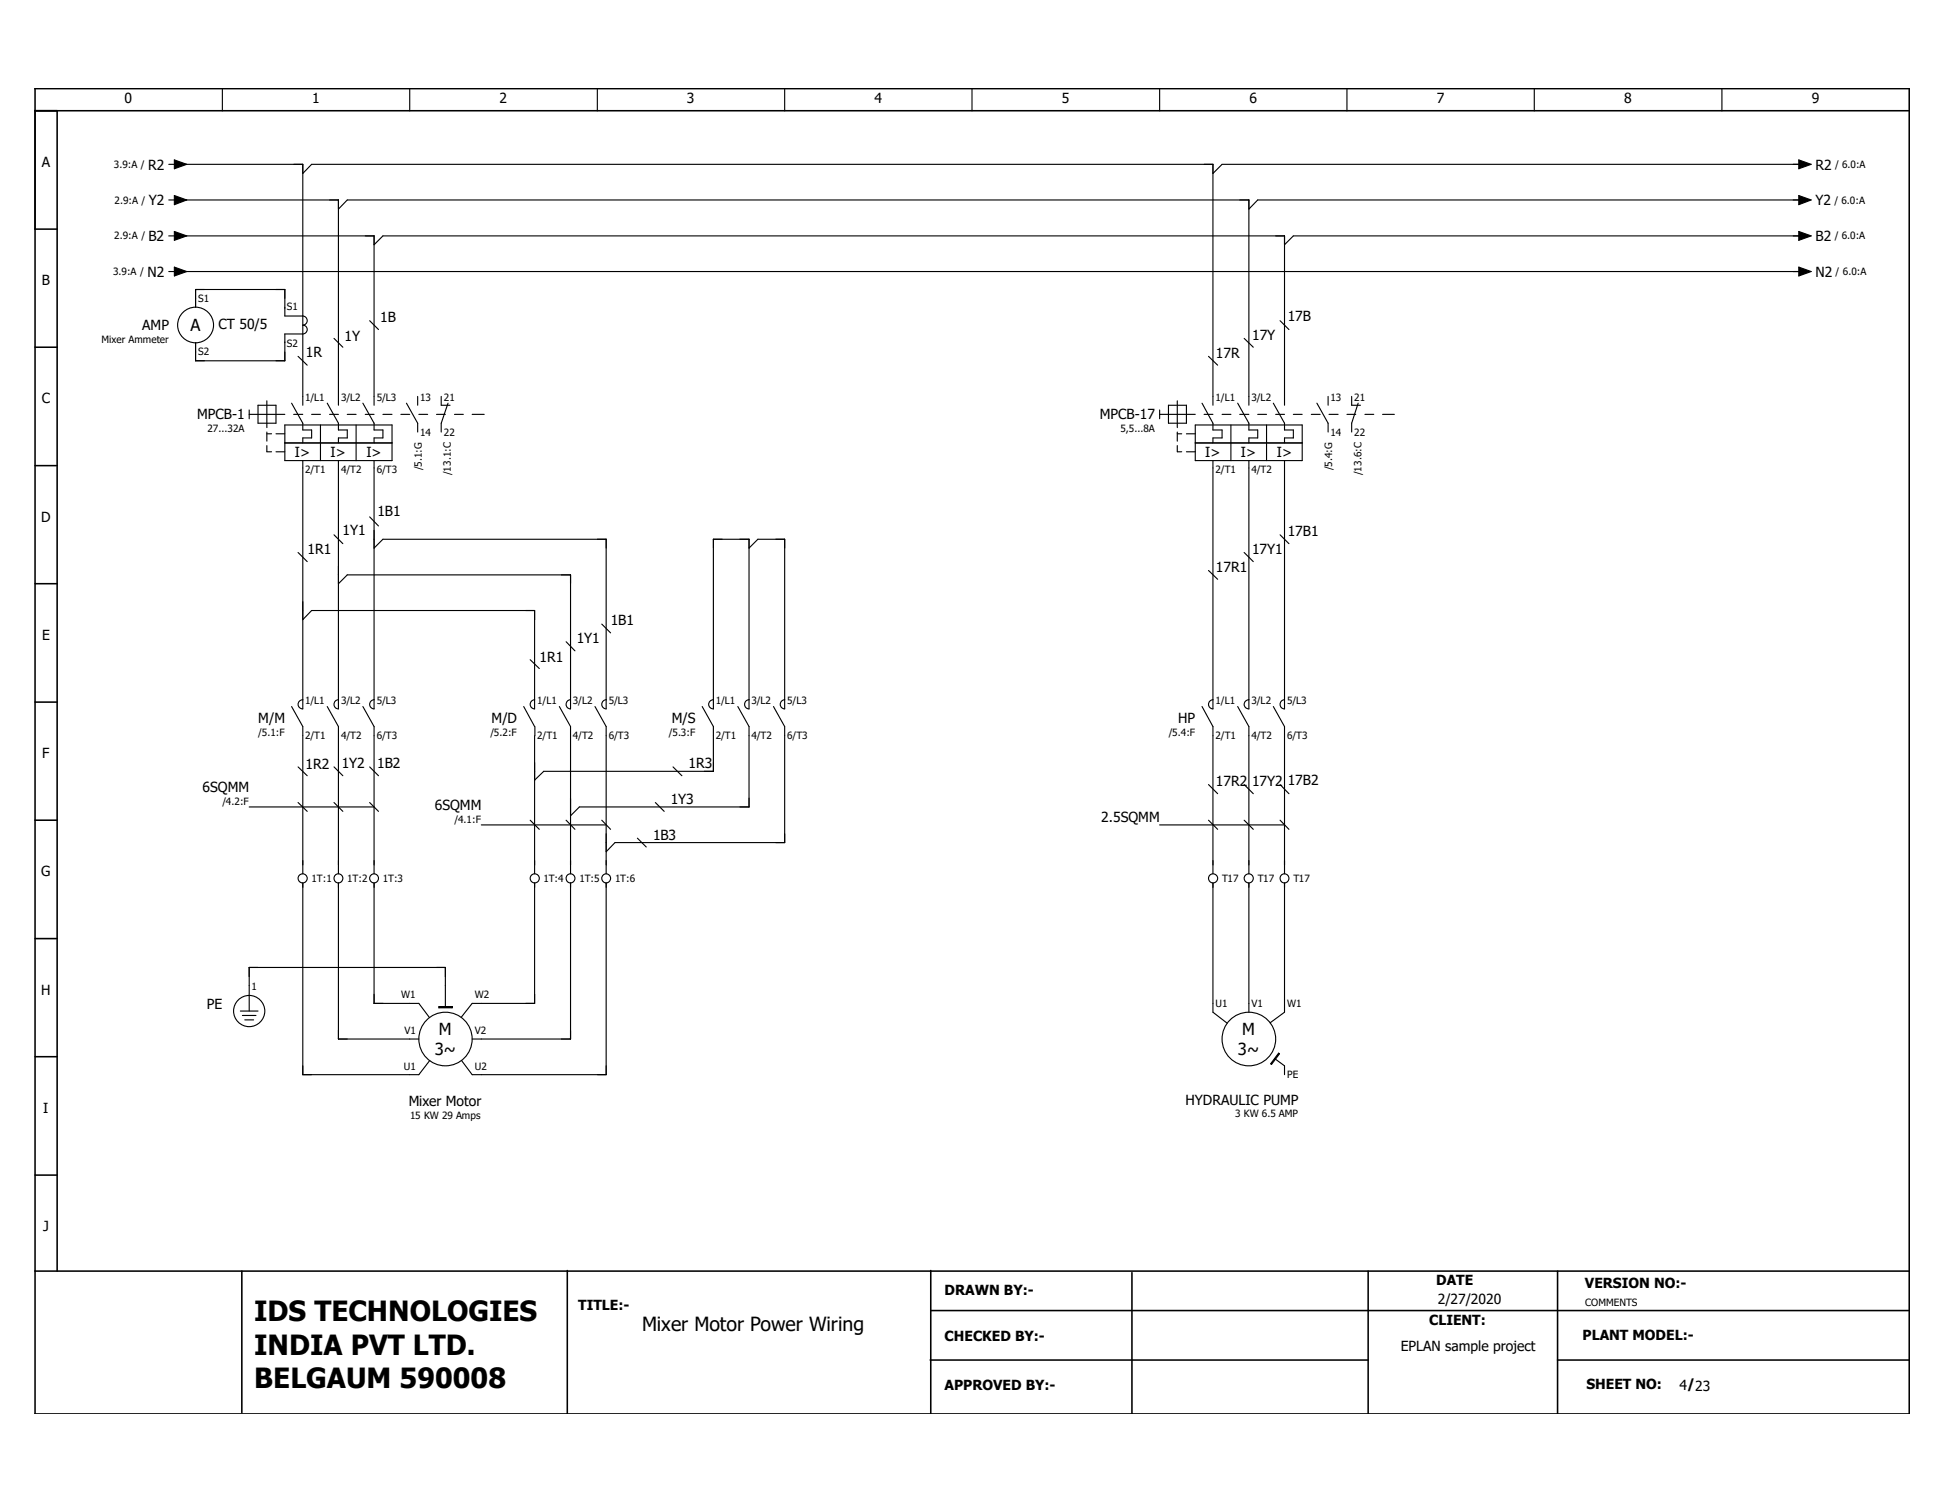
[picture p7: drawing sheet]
<svg xmlns="http://www.w3.org/2000/svg" width="279mm" height="216mm" viewBox="0 0 279 216" stroke-linecap="round" stroke-linejoin="round" font-family="sans-serif">
<path d="M195.6 12.6l-190.6 190.6M4.9 170.6l46.2 32.6M4.9 203.1l.2 .1" fill="none" stroke="#fff" stroke-width=".14"/>
<g fill="none" stroke="#000" stroke-width=".16">
<path d="M32 12.7v3.2M58.9 12.7v3.2M85.9 12.7v3.2M112.8 12.7v3.2M139.7 12.7v3.2M166.7 12.7v3.2M193.6 12.7v3.2M220.5 12.7v3.2M247.5 12.7v3.2M24.3 23.6h.8M24.3 28.7h.8M24.3 33.9h.8"/>
<path d="M24.3 39h.8M25.1 23l1.7 .6-1.7 .7zM25.1 28.1l1.7 .6-1.7 .7zM25.1 33.3l1.7 .6-1.7 .6zM25.1 38.4l1.7 .6-1.7 .7zM25.5 23.6h18v34.7M25.5 28.7h23.1v29.6M25.5 33.9h28.3v24.4M25.5 39h233.5M43.5 24.9l1.3-1.3h129.5v34.7M48.6 30.1l1.3-1.4h129.6v29.6M53.8 35.2l1.2-1.3h129.6v24.4"/>
<path d="M258.5 23l1.8 .6-1.8 .7zM258.5 28.1l1.8 .6-1.8 .7zM258.5 33.3l1.8 .6-1.8 .6zM258.5 38.4l1.8 .6-1.8 .7zM259 23.6h-83.4l-1.3 1.3M259 28.7h-78.2l-1.3 1.4M259 33.9h-73.1l-1.3 1.3M28.1 44.2v-2.6h12.8v3.8h2.6a.66 .66 0 0 1 .7 .7 .66 .66 0 0 1-.7 .6 .64 .64 0 0 1 .7 .7 .64 .64 0 0 1-.7 .6h-2.6v3.9h-12.8v-2.6M35.8 58.9v1.3M35.8 59.6h5.1M37.1 58.3h2.6v2.5h-2.6zM38.4 57.6v3.9"/>
<path d="M41.9 58l1.6 2.8v1h1.3v1.1h-1.3v.8M42.2 59.6h1.3M42.8 51.2l1.4 1.3M44.8 59.6h1.3M47 58l1.6 2.8v1h1.3v1.1h-1.3v.8M47.4 59.6h1.2M48 48.6l1.3 1.3M49.9 59.6h1.3M52.2 58l1.6 2.8v1h1.2v1.1h-1.2v.8M52.5 59.6h1.3M53.1 46.1l1.3 1.3M55 59.6h1.3"/>
<path d="M57.6 59.6h1.3M58.4 58l1.6 2.8v1.3M60 57v1.3M60.2 59.6h1.3M62.7 59.6h1.3M63.4 57v1.3h1.3M64.4 58l-1 2.8v1.3M65.3 59.6h1.3M67.9 59.6h1.7M166.7 58.9v1.3M166.7 59.6h5.1M167.9 58.3h2.6v2.5h-2.6z"/>
<path d="M169.2 57.6v3.9M172.8 58l1.5 2.8v1h1.3v1.1h-1.3v.8M173.1 59.6h1.2M173.7 51.2l1.3 1.3M175.6 59.6h1.3M177.9 58l1.6 2.8v1h1.3v1.1h-1.3v.8M178.2 59.6h1.3M178.8 48.6l1.3 1.3M180.8 59.6h1.2M183 58l1.6 2.8v1h1.3v1.1h-1.3v.8M183.3 59.6h1.3M184 46.1l1.3 1.3"/>
<path d="M185.9 59.6h1.3M188.5 59.6h1.2M189.3 58l1.6 2.8v1.3M190.9 57v1.3M191 59.6h1.3M193.6 59.6h1.3M194.3 57v1.3h1.2M195.2 58l-.9 2.8v1.3M196.2 59.6h1.2M198.7 59.6h1.7M38.4 62.1v1.3M38.4 64.1v.8h.6"/>
<path d="M38.4 62.4h.6M39.7 62.4h1.2M39.7 64.9h1.2M40.9 61.1h15.4v5.1h-15.4zM40.9 63.7h15.4M42.8 79.4l1.4 1.3M43.5 66.2v35.7a.66 .66 0 0 1-.7-.7 .66 .66 0 0 1 .7-.6M46.1 61.1v5.1M48 76.9l1.3 1.2M48.6 66.2v35.7a.66 .66 0 0 1-.6-.7 .66 .66 0 0 1 .6-.6M51.2 61.1v5.1M53.1 74.3l1.3 1.3"/>
<path d="M53.8 66.2v35.7a.66 .66 0 0 1-.7-.7 .66 .66 0 0 1 .7-.6M53.8 78.8l1.2-1.3h32.1v24.4a.66 .66 0 0 1-.6-.7 .66 .66 0 0 1 .6-.6M107.7 78.8l1.2-1.3h3.9v24.4a.66 .66 0 0 1-.7-.7 .66 .66 0 0 1 .7-.6M169.2 62.4h.6M169.2 64.1v.8h.6M169.2 62.1v1.3M170.5 62.4h1.3M170.5 64.9h1.3M171.8 61.1h15.4v5.1h-15.4zM171.8 63.7h15.4M174.3 66.2v35.7a.66 .66 0 0 1-.6-.7 .66 .66 0 0 1 .6-.6M176.9 61.1v5.1"/>
<path d="M178.8 79.4l1.3 1.3M179.5 66.2v35.7a.66 .66 0 0 1-.7-.7 .66 .66 0 0 1 .7-.6M182 61.1v5.1M184 76.9l1.3 1.2M184.6 66.2v35.7a.66 .66 0 0 1-.6-.7 .66 .66 0 0 1 .6-.6M43.5 89.1l1.3-1.3h32v14.1a.66 .66 0 0 1-.6-.7 .66 .66 0 0 1 .6-.6M48.6 83.9l1.3-1.3h32.1v19.3a.66 .66 0 0 1-.6-.7 .66 .66 0 0 1 .6-.6M76.2 94.8l1.3 1.3M81.4 92.2l1.2 1.4M86.5 89.7l1.3 1.3M173.7 82l1.3 1.3M35.8 116h18"/>
<path d="M41.9 101.6l1.6 2.8v21.2M42.8 115.4l1.4 1.2M42.8 110.2l1.4 1.3M47 101.6l1.6 2.8v21.2M48 115.4l1.3 1.2M48 110.2l1.3 1.3M52.2 101.6l1.6 2.8v21.2M53.1 115.4l1.3 1.2M53.1 110.2l1.3 1.3M69.2 118.6h17.9M75.3 101.6l1.5 2.8M76.2 117.9l1.3 1.3"/>
<path d="M76.8 105.7v19.9M76.9 104.4v1.3M80.4 101.6l1.6 2.8v21.2M81.4 117.9l1.2 1.3M85.5 101.6l1.6 2.8v21.2M86.5 117.9l1.3 1.3M94.2 115.4l1.3 1.2M96.7 110.2l1.3 1.3M100.9 101.6l1.6 2.8v6.5h-24.4l-1.3 1.2M102.5 100.6a.66 .66 0 0 0-.6 .6 .66 .66 0 0 0 .6 .7v-24.4h5.2v24.4a.66 .66 0 0 1-.7-.7 .66 .66 0 0 1 .7-.6M106 101.6l1.7 2.8v11.6h-24.4l-1.3 1.3M111.2 101.6l1.6 2.8v16.7h-24.4l-1.3 1.3"/>
<path d="M166.7 118.6h17.9M172.8 101.6l1.5 2.8v21.2M173.7 117.9l1.3 1.3M173.7 112.8l1.3 1.3M177.9 101.6l1.6 2.8v21.2M178.8 117.9l1.3 1.3M178.8 112.8l1.3 1.3M183 101.6l1.6 2.8v21.2M184 117.9l1.3 1.3M184 112.8l1.3 1.3M43.5 126.9v27.6h16.7l1.6-2.1M48.6 126.9v22.5h11.6"/>
<path d="M53.8 126.9v17.3h6.4l1.5 2.1M76.8 126.9v17.3h-8.9l-1.6 2M82 126.9v22.5h-14.1M87.1 126.9v27.6h-19.2l-1.6-2.1M91.6 120.5l1.3 1.3M174.3 126.9v18.6l2.1 1.6M179.5 126.9v18.6M184.6 126.9v18.6l-2.1 1.5M34.5 145.3h2.6M34.8 146h2M35.2 146.6h1.2M63.1 144.7h1.9v.2h-1.9z"/>
<path d="M64 144.7v-5.6h-28.2v6.2M183.2 152.1l1.4 1.1v1.3M183.8 151.4l.1 .1-1.1 1.5-.2-.1z"/>
<circle cx="28.1" cy="46.7" r="2.57"/>
<circle cx="43.5" cy="126.3" r=".65"/>
<circle cx="48.6" cy="126.3" r=".65"/>
<circle cx="53.8" cy="126.3" r=".64"/>
<circle cx="76.9" cy="126.3" r=".66"/>
<circle cx="82" cy="126.3" r=".65"/>
<circle cx="87.1" cy="126.3" r=".64"/>
<circle cx="174.3" cy="126.3" r=".66"/>
<circle cx="179.5" cy="126.3" r=".65"/>
<circle cx="184.6" cy="126.3" r=".65"/>
<circle cx="35.8" cy="145.3" r="2.24"/>
<circle cx="64" cy="149.3" r="3.8"/>
<circle cx="179.5" cy="149.4" r="3.9"/>
</g>
<g fill="none" stroke="#000" stroke-width=".22">
<path d="M5 15.9h269.4M5 12.7h269.4v190.5h-269.4zM8.2 15.9v166.8M5 32.9h3.2M5 49.9h3.2M5 66.9h3.2M5 83.9h3.2M5 100.9h3.2M5 117.9h3.2M5 134.9h3.2M5 151.9h3.2M5 168.9h3.2"/>
<path d="M5 182.7h269.4M34.8 182.7v20.4M81.5 182.6v20.6M133.7 195.5h62.9M133.8 182.6v20.6M133.8 188.4h140.6M162.7 182.9v20.3M196.6 182.7v20.5M223.9 182.7v20.5M223.9 195.5h50.5"/>
</g>
<path d="M63.1 144.7h1.9v.2h-1.9z" fill-rule="evenodd" fill="#000"/>
<path d="M25.1 23l1.7 .6-1.7 .7zM25.1 28.1l1.7 .6-1.7 .7zM25.1 33.3l1.7 .6-1.7 .6zM25.1 38.4l1.7 .6-1.7 .7zM258.5 23l1.8 .6-1.8 .7zM258.5 38.4l1.8 .6-1.8 .7zM258.5 28.1l1.8 .6-1.8 .7zM258.5 33.3l1.8 .6-1.8 .6zM183.8 151.4l.1 .1-1.1 1.5-.2-.1z" fill="#000"/>
<g font-size="4">
<text x="36.5" y="189.9">IDS TECHNOLOGIES</text>
<text x="36.5" y="194.7">INDIA PVT LTD.</text>
<text x="36.5" y="199.5">BELGAUM 590008</text>
</g>
<text font-size="2.8" x="92.3" y="191.3">Mixer Motor Power Wiring</text>
<g font-size="2.4">
<text x="27.4" y="47.6">A</text>
<text x="63.1" y="148.8">M</text>
<text x="178.5" y="148.8">M</text>
<text x="62.5" y="151.7">3~</text>
<text x="177.9" y="151.7">3~</text>
</g>
<g font-size="2">
<text x="17.9" y="14.9">0</text>
<text x="44.9" y="14.9">1</text>
<text x="71.8" y="14.9">2</text>
<text x="98.7" y="14.9">3</text>
<text x="125.7" y="14.9">4</text>
<text x="152.6" y="14.9">5</text>
<text x="179.6" y="14.9">6</text>
<text x="206.5" y="14.9">7</text>
<text x="233.4" y="14.9">8</text>
<text x="260.4" y="14.9">9</text>
<text x="6" y="24">A</text>
<text x="21.3" y="24.4">R2</text>
<text x="21.4" y="29.5">Y2</text>
<text x="260.9" y="24.4">R2</text>
<text x="260.9" y="29.5">Y2</text>
<text x="21.3" y="34.6">B2</text>
<text x="260.9" y="34.6">B2</text>
<text x="6" y="41">B</text>
<text x="21.2" y="39.8">N2</text>
<text x="260.9" y="39.8">N2</text>
<text x="20.4" y="47.5">AMP</text>
<text x="31.4" y="47.3">CT 50/5</text>
<text x="54.7" y="46.3">1B</text>
<text x="185.1" y="46.2">17B</text>
<text x="43.9" y="51.4">1R</text>
<text x="49.5" y="49">1Y</text>
<text x="174.8" y="51.5">17R</text>
<text x="180" y="48.9">17Y</text>
<text x="6" y="58">C</text>
<text x="28.3" y="60.3">MPCB-1</text>
<text x="42.4" y="65.7">I&gt;</text>
<text x="47.5" y="65.7">I&gt;</text>
<text x="52.7" y="65.7">I&gt;</text>
<text x="158.1" y="60.3">MPCB-17</text>
<text x="173.2" y="65.7">I&gt;</text>
<text x="178.4" y="65.7">I&gt;</text>
<text x="183.5" y="65.7">I&gt;</text>
<text x="5.9" y="75">D</text>
<text x="49.2" y="77">1Y1</text>
<text x="54.3" y="74.2">1B1</text>
<text x="185.1" y="77">17B1</text>
<text x="44.2" y="79.6">1R1</text>
<text x="174.8" y="82.3">17R1</text>
<text x="180" y="79.6">17Y1</text>
<text x="87.8" y="89.8">1B1</text>
<text x="6.1" y="92">E</text>
<text x="77.6" y="95.2">1R1</text>
<text x="82.9" y="92.4">1Y1</text>
<text x="37.1" y="103.9">M/M</text>
<text x="70.7" y="103.9">M/D</text>
<text x="96.6" y="103.9">M/S</text>
<text x="169.3" y="103.9">HP</text>
<text x="6.1" y="109">F</text>
<text x="29.1" y="113.8">6SQMM</text>
<text x="43.9" y="110.5">1R2</text>
<text x="49.1" y="110.4">1Y2</text>
<text x="54.2" y="110.4">1B2</text>
<text x="99" y="110.4">1R3</text>
<text x="174.8" y="113">17R2</text>
<text x="180" y="113">17Y2</text>
<text x="185.1" y="112.9">17B2</text>
<text x="62.5" y="116.4">6SQMM</text>
<text x="96.4" y="115.5">1Y3</text>
<text x="158.3" y="118.1">2.5SQMM</text>
<text x="5.9" y="126">G</text>
<text x="93.9" y="120.7">1B3</text>
<text x="5.9" y="143">H</text>
<text x="29.7" y="145">PE</text>
<text x="6.2" y="160">I</text>
<text x="58.8" y="159">Mixer Motor</text>
<text x="170.4" y="158.8">HYDRAULIC PUMP</text>
<text x="6.2" y="177">J</text>
<text x="206.4" y="184.7">DATE</text>
<text x="227.8" y="185.2">VERSION NO:-</text>
<text x="83.1" y="188.3">TITLE:-</text>
<text x="135.8" y="186.1">DRAWN BY:-</text>
<text x="205.4" y="190.4">CLIENT:</text>
<text x="206.7" y="187.5">2/27/2020</text>
<text x="135.8" y="192.8">CHECKED BY:-</text>
<text x="201.3" y="194.2">EPLAN sample project</text>
<text x="227.5" y="192.6">PLANT MODEL:-</text>
<text x="135.8" y="199.9">APPROVED BY:-</text>
<text x="228" y="199.6">SHEET NO:</text>
<text x="241.4" y="199.8">4/23</text>
</g>
<g font-size="1.4">
<text x="16.4" y="24.2">3.9:A /</text>
<text x="16.5" y="29.3">2.9:A /</text>
<text x="263.7" y="29.3">/ 6.0:A</text>
<text x="263.7" y="24.2">/ 6.0:A</text>
<text x="16.4" y="34.4">2.9:A /</text>
<text x="263.7" y="34.4">/ 6.0:A</text>
<text x="16.3" y="39.6">3.9:A /</text>
<text x="263.8" y="39.6">/ 6.0:A</text>
<text x="28.5" y="43.4">S1</text>
<text x="41.2" y="44.6">S1</text>
<text x="14.6" y="49.3">Mixer Ammeter</text>
<text x="28.5" y="51.1">S2</text>
<text x="41.2" y="49.9">S2</text>
<text x="43.9" y="57.6">1/L1</text>
<text x="49" y="57.6">3/L2</text>
<text x="54.1" y="57.6">5/L3</text>
<text x="60.4" y="57.6">13</text>
<text x="63.8" y="57.6">21</text>
<text x="174.7" y="57.6">1/L1</text>
<text x="179.9" y="57.6">3/L2</text>
<text x="191.2" y="57.6">13</text>
<text x="194.6" y="57.6">21</text>
<text x="29.8" y="62.1">27...32A</text>
<text x="60.4" y="62.6">14</text>
<text x="63.8" y="62.6">22</text>
<text x="161" y="62.1">5,5...8A</text>
<text x="191.2" y="62.6">14</text>
<text x="194.6" y="62.6">22</text>
<text x="43.9" y="68">2/T1</text>
<text x="49" y="68">4/T2</text>
<text x="54.1" y="68">6/T3</text>
<text x="60.6" y="67.6" transform="rotate(-90 60.6 67.6)">/5.1:G</text>
<text x="64.8" y="68.3" transform="rotate(-90 64.8 68.3)">/13.1:C</text>
<text x="174.7" y="68">2/T1</text>
<text x="179.9" y="68">4/T2</text>
<text x="191.5" y="67.6" transform="rotate(-90 191.5 67.6)">/5.4:G</text>
<text x="195.7" y="68.3" transform="rotate(-90 195.7 68.3)">/13.6:C</text>
<text x="43.9" y="101.2">1/L1</text>
<text x="49" y="101.2">3/L2</text>
<text x="54.1" y="101.2">5/L3</text>
<text x="77.2" y="101.2">1/L1</text>
<text x="82.3" y="101.2">3/L2</text>
<text x="87.5" y="101.2">5/L3</text>
<text x="102.9" y="101.2">1/L1</text>
<text x="108" y="101.2">3/L2</text>
<text x="113.2" y="101.2">5/L3</text>
<text x="174.7" y="101.2">1/L1</text>
<text x="179.9" y="101.2">3/L2</text>
<text x="185" y="101.2">5/L3</text>
<text x="37.1" y="105.8">/5.1:F</text>
<text x="43.9" y="106.3">2/T1</text>
<text x="49" y="106.3">4/T2</text>
<text x="54.1" y="106.3">6/T3</text>
<text x="70.5" y="105.8">/5.2:F</text>
<text x="77.2" y="106.3">2/T1</text>
<text x="82.3" y="106.3">4/T2</text>
<text x="87.5" y="106.3">6/T3</text>
<text x="96.1" y="105.8">/5.3:F</text>
<text x="102.9" y="106.3">2/T1</text>
<text x="108" y="106.3">4/T2</text>
<text x="113.2" y="106.3">6/T3</text>
<text x="168" y="105.8">/5.4:F</text>
<text x="174.7" y="106.3">2/T1</text>
<text x="179.9" y="106.3">4/T2</text>
<text x="185" y="106.3">6/T3</text>
<text x="32" y="115.7">/4.2:F</text>
<text x="65.3" y="118.2">/4.1:F</text>
<text x="44.8" y="126.8">1T:1</text>
<text x="49.9" y="126.8">1T:2</text>
<text x="55" y="126.8">1T:3</text>
<text x="78.1" y="126.8">1T:4</text>
<text x="83.3" y="126.8">1T:5</text>
<text x="88.4" y="126.8">1T:6</text>
<text x="175.6" y="126.8">T17</text>
<text x="180.8" y="126.8">T17</text>
<text x="185.9" y="126.8">T17</text>
<text x="36.2" y="142.2">1</text>
<text x="57.7" y="143.5">W1</text>
<text x="68.2" y="143.5">W2</text>
<text x="58.1" y="148.6">V1</text>
<text x="68.2" y="148.6">V2</text>
<text x="174.7" y="144.8">U1</text>
<text x="179.9" y="144.8">V1</text>
<text x="185" y="144.8">W1</text>
<text x="58" y="153.8">U1</text>
<text x="68.2" y="153.8">U2</text>
<text x="185" y="155">PE</text>
<text x="58.9" y="160.9">15 KW 29 Amps</text>
<text x="177.5" y="160.6">3 KW 6.5 AMP</text>
<text x="227.8" y="187.8">COMMENTS</text>
</g>
</svg>
